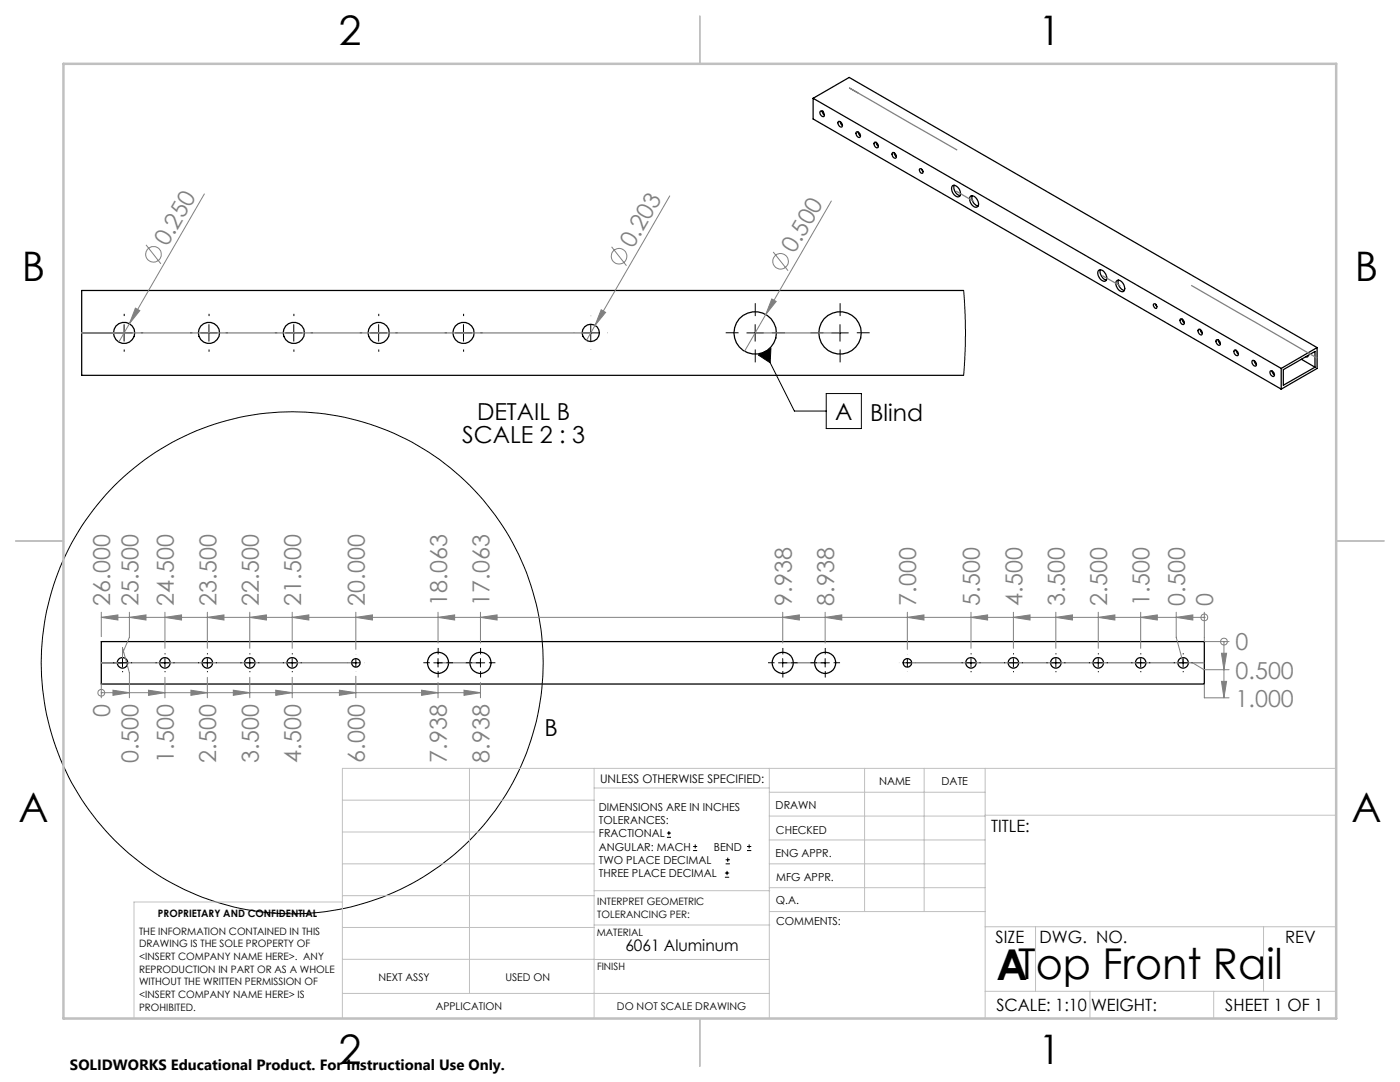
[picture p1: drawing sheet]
<svg xmlns="http://www.w3.org/2000/svg" width="279mm" height="216mm" viewBox="0 0 279 216" stroke-linecap="round" stroke-linejoin="round" font-family="sans-serif">
<g fill="none" stroke="#000" stroke-width=".25">
<path d="M162.3 19.6v4.1l93.4 53.9M162.3 19.6l93.4 53.9M162.3 19.6l7.2-4.1 93.4 53.9M163.7 22.2a.66 .66 0 0 1 .7 .3 .66 .66 0 0 1-.1 .8 .76 .76 0 0 1-.6-1.1zM164.1 22.2h.1M164.1 22.2l.4 .8M167.3 24.2a.67 .67 0 0 1 .7 .4 .67 .67 0 0 1-.1 .8 .81 .81 0 0 1-.6-1.2zM167.7 24.3l.4 .7M170.9 26.3a.66 .66 0 0 1 .7 .4 .66 .66 0 0 1-.1 .7 .81 .81 0 0 1-.6-1.1zM171.3 26.4l.1 .4 .3 .3M174.5 28.4a.71 .71 0 0 1 .7 1.1 .71 .71 0 0 1-.7-1.1zM174.9 28.4v.3l.4 .5"/>
<path d="M178.1 30.5a.66 .66 0 0 1 .7 .3 .66 .66 0 0 1-.1 .8 .77 .77 0 0 1-.6-1.1zM178.4 30.5l.1 .3 .4 .5M183.6 33.7a.62 .62 0 0 1 .5 .9 .62 .62 0 0 1-.5-.9zM183.9 33.8l.3 .4M190.1 37a1.49 1.49 0 0 1 1.6 1.9l-.1 .2a.97 .97 0 0 1-1.5-.7l-.2-.8zM190.4 37a1.68 1.68 0 0 0 1.2 2M193.7 39.1a1.45 1.45 0 0 1 1.4 2.2 1.45 1.45 0 0 1-1.6-1.9zM194 39.1a1.68 1.68 0 0 0 1.2 2M192.3 58h-176v16.9h176M219.2 54a.97 .97 0 0 1 1.5 .7l.1 .3a.66 .66 0 0 1 0 .9 .66 .66 0 0 1-.9 .1 1.71 1.71 0 0 1-.7-2zM219.6 53.8a1.77 1.77 0 0 0 1.2 2.1M222.8 56.1l.1-.1a1.45 1.45 0 0 1 1.5 1.8 .62 .62 0 0 1-.5 .5 .62 .62 0 0 1-.6-.4l-.5-.8-.1-.5z"/>
<path d="M223.2 55.9a1.7 1.7 0 0 0 1.2 2.1M230.2 60.7a.5 .5 0 0 1 .6 .2 .5 .5 0 0 1-.1 .7l-.5-.6zM230.6 60.7l.3 .5M235.6 63.6a.69 .69 0 0 1 .6 .4 .69 .69 0 0 1-.1 .8 .81 .81 0 0 1-.5-1.2zM235.9 63.7l.2 .5 .3 .3M239.2 65.7a.68 .68 0 0 1 .6 .4 .68 .68 0 0 1-.1 .8 .81 .81 0 0 1-.5-1.2zM239.5 65.7l.5 .8M242.8 67.8a.66 .66 0 0 1 .6 .4 .66 .66 0 0 1-.1 .7 .77 .77 0 0 1-.5-1.1zM243.1 67.8l.1 .3 .4 .5M246.3 69.9a.65 .65 0 0 1 .7 .3 .65 .65 0 0 1-.1 .8 .77 .77 0 0 1-.6-1.1zM246.7 69.9l.5 .8M249.9 71.9a.67 .67 0 0 1 .7 .4 .67 .67 0 0 1-.1 .8 .81 .81 0 0 1-.6-1.2z"/>
<path d="M250.3 72l.5 .7M253.5 74a.66 .66 0 0 1 .7 .4 .66 .66 0 0 1-.1 .7 .81 .81 0 0 1-.6-1.1zM253.9 74v.3l.5 .5M255.7 73.5v4.1M256.1 73.8l6.3-3.7v3.2l-6.3 3.6zM259.7 71.7l2.7 1.6M261.1 70.9l-.1 .3h-.4M262.9 69.4l-7.2 4.1M262.9 69.4v4.1l-7.2 4.1M20.2 128h220.1v8.5h-220.1z"/>
<circle cx="24.8" cy="66.4" r="2.12"/>
<circle cx="41.7" cy="66.4" r="2.11"/>
<circle cx="58.6" cy="66.4" r="2.11"/>
<circle cx="75.6" cy="66.4" r="2.11"/>
<circle cx="92.5" cy="66.4" r="2.11"/>
<circle cx="117.9" cy="66.4" r="1.71"/>
<circle cx="150.7" cy="66.4" r="4.2"/>
<circle cx="167.7" cy="66.4" r="4.2"/>
<circle cx="24.4" cy="132.3" r="1.06"/>
<circle cx="32.9" cy="132.3" r="1.06"/>
<circle cx="41.4" cy="132.3" r="1.06"/>
<circle cx="49.8" cy="132.3" r="1.06"/>
<circle cx="58.3" cy="132.3" r="1.06"/>
<circle cx="71" cy="132.3" r=".84"/>
<circle cx="87.4" cy="132.3" r="2.11"/>
<circle cx="95.9" cy="132.3" r="2.11"/>
<circle cx="156.2" cy="132.3" r="2.11"/>
<circle cx="164.7" cy="132.3" r="2.11"/>
<circle cx="181.1" cy="132.3" r=".84"/>
<circle cx="193.8" cy="132.3" r="1.06"/>
<circle cx="202.2" cy="132.3" r="1.06"/>
<circle cx="210.7" cy="132.3" r="1.06"/>
<circle cx="219.2" cy="132.3" r="1.06"/>
<circle cx="227.6" cy="132.3" r="1.06"/>
<circle cx="236.1" cy="132.3" r="1.06"/>
</g>
<g fill="none" stroke="#000" stroke-width=".2">
<path d="M192.3 58l.4 7.8-.1 4.4-.3 4.7M23.1 66.4h3.3M24.8 64.8v3.3M40 66.4h3.4M41.7 64.8v3.3M57 66.4h3.3M58.6 64.8v3.3M73.9 66.4h3.3M75.6 64.8v3.3M90.8 66.4h3.4M92.5 64.8v3.3M116.2 66.4h3.4"/>
<path d="M117.9 64.8v3.3M149 66.4h3.4M150.7 64.8v3.3M151.3 70.8l2.5-1.2-.1 2.8zM152.6 70.2l5.9 11.8h6.4M164.9 78.5h7v7h-7zM166 66.4h3.3M167.6 64.8v3.3M23.6 132.3h1.7M24.4 131.4v1.7M32.1 132.3h1.7M32.9 131.4v1.7"/>
<path d="M40.5 132.3h1.7M41.4 131.4v1.7M49 132.3h1.7M49.8 131.4v1.7M57.5 132.3h1.7M58.3 131.4v1.7M70.2 132.3h1.7M71 131.4v1.7M86.6 132.3h1.7M87.4 131.4v1.7M95 132.3h1.7M95.9 131.4v1.7"/>
<path d="M155.4 132.3h1.7M156.2 131.4v1.7M163.8 132.3h1.7M164.7 131.4v1.7M180.2 132.3h1.7M181.1 131.4v1.7M192.9 132.3h1.7M193.8 131.4v1.7M201.4 132.3h1.7M202.2 131.4v1.7M209.9 132.3h1.7M210.7 131.4v1.7"/>
<path d="M218.3 132.3h1.7M219.2 131.4v1.7M226.8 132.3h1.7M227.6 131.4v1.7M235.3 132.3h1.7M236.1 131.4v1.7M133.1 167.1h.8M133.1 166.2h.8M133.5 165.8v.9M138.3 169.7h.8M138.3 168.9h.8M138.7 168.5v.8"/>
<path d="M144.7 175h.8M144.7 174.2h.8M144.8 172.4h.9M144.8 171.6h.9M145.1 173.8v.8M145.2 171.1v.9M149.1 169.7h.8M149.1 168.9h.8M149.5 168.5v.8"/>
<circle cx="58.3" cy="132.3" r="50.1"/>
</g>
<g fill="none" stroke="#808080" stroke-width=".2">
<path d="M40.8 38.7l-17.1 29.6M133.7 39.1l-15 25.8M29.1 48.9l3 3.7M122.1 49.2l2.9 3.8M154 59.7l.9 .4-2.1 2.7zM154.3 50.3l3 3.7M165.9 40.1l-17.3 30M27 61.5l.9 .5-2.1 2.6zM118.7 64.9l-1.6 3M120 61.8l.9 .5-2.2 2.6zM20.2 123.2l3.3-.5v1zM20.2 138.2h.1"/>
<path d="M20.2 136.5h.1M20.2 123.2h220.1M20.2 122.2v4.8M20.2 136.5v2.7M20.2 138.2h75.7M22.5 137.7l3.3 .5-3.3 .5zM24.4 133.1v-3.8l1.4 4.9v5M25.8 123.2l3.3-.5v1zM25.8 122.2v5l-1.4 3.2M29.6 137.7l3.3 .5-3.3 .5zM32.9 123.2l3.3-.5v1zM32.9 122.2v7.2"/>
<path d="M32.9 135.1v4.1M38.1 137.7l3.3 .5-3.3 .5zM41.4 123.2l3.3-.5v1zM41.4 122.2v7.2M41.4 135.1v4.1M46.6 137.7l3.2 .5-3.2 .5zM49.8 123.2l3.4-.5v1zM49.8 122.2v7.2M49.8 135.1v4.1M55 137.7l3.3 .5-3.3 .5zM58.3 123.2l3.3-.5v1zM58.3 122.2v7.2"/>
<path d="M58.3 135.1v4.1M67.7 137.7l3.3 .5-3.3 .5zM71 122.2v7.4M71 134.9v4.3M71 123.2l3.3-.5v1zM84.1 137.7l3.3 .5-3.3 .5zM87.4 122.2v6.1M87.4 136.2v3M87.4 123.2l3.3-.5v1zM92.6 137.7l3.3 .5-3.3 .5zM95.9 122.2v6.1M95.9 136.2v3"/>
<path d="M95.9 123.2l3.3-.5v1zM156.2 122.2v6.1M156.2 123.2l3.3-.5v1zM164.7 122.2v6.1M164.7 123.2l3.3-.5v1zM181.1 122.2v7.4M181.1 123.2l3.3-.5v1zM193.8 122.2v7.2M193.8 123.2l3.3-.5v1zM202.2 122.2v7.2M202.2 123.2l3.4-.5v1zM210.7 122.2v7.2"/>
<path d="M210.7 123.2l3.3-.5v1zM219.2 122.2v7.2M219.2 123.2l3.3-.5v1zM227.6 122.2v7.2M227.6 123.2l3.4-.5v1zM234.7 122.2v5l1.4 5v-.8M234.7 123.2l3.4-.5v1zM238 132.3l2.3 1.3h5M240.3 123.2h.1M240.3 128h5M240.3 136.5v2.7h5M240.3 122.2v5.8"/>
<path d="M240.3 128h.1M243.8 130.4h1l-.5 3.2zM243.8 136h1l-.5 3.2zM244.3 128v11.2M244.3 128h.1"/>
<circle cx="30.6" cy="50.7" r="1.55"/>
<circle cx="123.5" cy="51.1" r="1.55"/>
<circle cx="155.8" cy="52.1" r="1.56"/>
<circle cx="20.2" cy="138.2" r=".67"/>
<circle cx="240.4" cy="123.2" r=".67"/>
<circle cx="244.3" cy="128" r=".68"/>
</g>
<g fill="none" stroke="#000" stroke-width=".2" stroke-dasharray="15.2 1.3 1.3 1.3" stroke-linecap="butt">
<path d="M21.5 66.4h-.5M24.8 63.1v-.5M24.8 69.7v.5M28.1 66.4h.5M38.4 66.4h-.5M41.7 63.1v-.5M41.7 69.7v.5M45.1 66.4h.4M55.3 66.4h-.4M58.7 63.1v-.5M58.7 69.7v.5M62 66.4h.4"/>
<path d="M72.3 66.4h-.5M75.6 63.1v-.5M75.6 69.7v.5M78.9 66.4h.5M89.2 66.4h-.5M92.5 63.1v-.5M92.5 69.7v.5M95.9 66.4h.4M114.6 66.4h-.1M117.9 63.1v-.1M117.9 69.7v.1M147.4 66.4h-2.6"/>
<path d="M150.7 63.1v-2.6M150.7 69.7v2.6M154.1 66.4h2.5M164.3 66.4h-2.5M167.7 63.1v-2.6M167.7 69.7v2.6M171 66.4h2.6M22.8 132.2h-.2M24.5 130.6v-.3M24.5 133.9v.2M26.1 132.2h.3M31.3 132.2h-.3"/>
<path d="M32.9 130.6v-.3M32.9 133.9v.2M34.6 132.2h.2M39.7 132.2h-.2M41.4 130.6v-.3M41.4 133.9v.2M43.1 132.2h.2M48.2 132.2h-.2M49.9 130.6v-.3M49.9 133.9v.2M51.5 132.2h.3M56.7 132.2h-.3"/>
<path d="M58.3 130.6v-.3M58.3 133.9v.2M60 132.2h.2M69.4 132.2h-.1M71 130.6v-.1M85.8 132.2h-1.3M87.4 130.6v-1.3M87.4 133.9v1.3M89.1 132.2h1.3M94.2 132.2h-1.2M95.9 130.6v-1.3M95.9 133.9v1.3"/>
<path d="M97.6 132.2h1.3M154.6 132.2h-1.3M156.2 130.6v-1.3M156.2 133.9v1.3M157.9 132.2h1.3M163 132.2h-1.3M164.7 130.6v-1.3M164.7 133.9v1.3M166.4 132.2h1.2M181.1 130.6v-.1M192.1 132.2h-.2M193.8 130.6v-.3"/>
<path d="M193.8 133.9v.2M195.5 132.2h.2M200.6 132.2h-.2M202.3 130.6v-.3M202.3 133.9v.2M203.9 132.2h.3M209.1 132.2h-.3M210.7 130.6v-.3M210.7 133.9v.2M212.4 132.2h.2M217.5 132.2h-.2M219.2 130.6v-.3"/>
<path d="M219.2 133.9v.2M220.9 132.2h.2M226 132.2h-.2M227.7 130.6v-.3M227.7 133.9v.2M229.3 132.2h.3M234.5 132.2h-.3M236.1 130.6v-.3M236.1 133.9v.2M237.8 132.2h.2"/>
</g>
<path d="M171.3 18.6l-1.8-1.1 21.5 12.5M190.8 38.1l3.6 2.1M220 55l3.6 2M237.7 56.9l25.2 14.5M16.3 66.4h101.6M150.7 66.4h16.9M20.2 132.3h50.8M87.4 132.3h8.5M156.2 132.3h8.5M181.1 132.3h59.2" fill="none" stroke="#808080" stroke-width=".25"/>
<g fill="none" stroke="#c0c0c0" stroke-width=".2">
<path d="M68.3 159.7h50.3M93.7 153.3v44.9M118.6 153.3v49.9M118.6 157.2h34.9M153.5 153.3v49.9M153.5 158.1h43.1M172.5 153.3v28.6M184.4 153.3v28.6M196.6 153.3v49.9M266.7 153.3h-198.4v49.9M68.3 178.7h50.3M68.3 172.4h50.3"/>
<path d="M68.3 166h50.3M68.3 180h-41.6v23.2M118.6 177.7h35M153.5 167.6h43.1M153.5 162.8h43.1M153.5 172.4h43.1M153.5 177.1h43.1M196.6 162.7h70.1M68.3 198.2h85.2M68.3 191.4l85.2 .1M68.3 185.1h50.3M118.6 184.6h35"/>
<path d="M153.6 181.9h43M196.6 197.8h70.1M196.6 184.9h70.1M206.7 184.9v12.9M217.5 197.8v5.4M242.2 197.8v5.4M252.2 184.9v12.9"/>
</g>
<path d="M139.7 3.2v9.5M3.1 107.9h9.6M266.7 107.9h9.5M139.7 203.2v9.6" fill="none" stroke="#c0c0c0" stroke-width=".25"/>
<path d="M12.7 12.7h254v190.5h-254z" fill="none" stroke="#c0c0c0" stroke-width=".5"/>
<path d="M151.3 70.8l2.5-1.2-.1 2.8z" fill="#000"/>
<g fill="#808080">
<path d="M154 59.7l.9 .4-2.1 2.7z"/>
<path d="M27 61.5l.9 .5-2.1 2.6z"/>
<path d="M120 61.8l.9 .5-2.2 2.6z"/>
<path d="M243.8 130.4h1l-.5 3.2zM243.8 136h1l-.5 3.2z"/>
<path d="M234.7 123.2l3.4-.5v1zM227.6 123.2l3.4-.5v1zM219.2 123.2l3.3-.5v1zM210.7 123.2l3.3-.5v1zM202.2 123.2l3.4-.5v1zM193.8 123.2l3.3-.5v1zM181.1 123.2l3.3-.5v1zM164.7 123.2l3.3-.5v1zM156.2 123.2l3.3-.5v1zM95.9 123.2l3.3-.5v1zM87.4 123.2l3.3-.5v1zM71 123.2l3.3-.5v1zM58.3 123.2l3.3-.5v1zM49.8 123.2l3.4-.5v1zM41.4 123.2l3.3-.5v1zM32.9 123.2l3.3-.5v1zM25.8 123.2l3.3-.5v1zM20.2 123.2l3.3-.5v1zM22.5 137.7l3.3 .5-3.3 .5zM29.6 137.7l3.3 .5-3.3 .5zM38.1 137.7l3.3 .5-3.3 .5zM46.6 137.7l3.2 .5-3.2 .5zM55 137.7l3.3 .5-3.3 .5zM67.7 137.7l3.3 .5-3.3 .5zM84.1 137.7l3.3 .5-3.3 .5zM92.6 137.7l3.3 .5-3.3 .5z"/>
</g>
<text font-size="8.5" x="198.9" y="195.5">ATop Front Rail</text>
<g font-size="8.1">
<text x="67.6" y="8.9">2</text>
<text x="207.3" y="8.9">1</text>
<text x="4.4" y="56.2">B</text>
<text x="270.4" y="56.2">B</text>
<text x="3.7" y="164.1">A</text>
<text x="269.7" y="164.1">A</text>
<text x="67.6" y="212.4">2</text>
<text x="207.3" y="212.4">1</text>
</g>
<g font-size="4.7" fill="#808080">
<text x="33.4" y="49.4" transform="rotate(-60 33.4 49.4)">0.250</text>
<text x="126.3" y="49.7" transform="rotate(-60 126.3 49.7)">0.203</text>
<text x="158.6" y="50.8" transform="rotate(-60 158.6 50.8)">0.500</text>
<text x="22" y="120.9" transform="rotate(-90 22 120.9)">26.000</text>
<text x="27.6" y="120.9" transform="rotate(-90 27.6 120.9)">25.500</text>
<text x="34.7" y="120.9" transform="rotate(-90 34.7 120.9)">24.500</text>
<text x="43.2" y="120.9" transform="rotate(-90 43.2 120.9)">23.500</text>
<text x="51.6" y="120.9" transform="rotate(-90 51.6 120.9)">22.500</text>
<text x="60.1" y="120.9" transform="rotate(-90 60.1 120.9)">21.500</text>
<text x="72.8" y="120.9" transform="rotate(-90 72.8 120.9)">20.000</text>
<text x="89.2" y="120.9" transform="rotate(-90 89.2 120.9)">18.063</text>
<text x="97.7" y="120.9" transform="rotate(-90 97.7 120.9)">17.063</text>
<text x="158" y="120.9" transform="rotate(-90 158 120.9)">9.938</text>
<text x="166.5" y="120.9" transform="rotate(-90 166.5 120.9)">8.938</text>
<text x="182.9" y="120.9" transform="rotate(-90 182.9 120.9)">7.000</text>
<text x="195.6" y="120.9" transform="rotate(-90 195.6 120.9)">5.500</text>
<text x="204" y="120.9" transform="rotate(-90 204 120.9)">4.500</text>
<text x="212.5" y="120.9" transform="rotate(-90 212.5 120.9)">3.500</text>
<text x="221" y="120.9" transform="rotate(-90 221 120.9)">2.500</text>
<text x="229.4" y="120.9" transform="rotate(-90 229.4 120.9)">1.500</text>
<text x="236.5" y="120.9" transform="rotate(-90 236.5 120.9)">0.500</text>
<text x="242.1" y="120.9" transform="rotate(-90 242.1 120.9)">0</text>
<text x="246.6" y="129.8">0</text>
<text x="246.6" y="135.4">0.500</text>
<text x="22" y="143.1" transform="rotate(-90 22 143.1)">0</text>
<text x="246.6" y="141">1.000</text>
<text x="27.6" y="152.2" transform="rotate(-90 27.6 152.2)">0.500</text>
<text x="34.7" y="152.2" transform="rotate(-90 34.7 152.2)">1.500</text>
<text x="43.2" y="152.2" transform="rotate(-90 43.2 152.2)">2.500</text>
<text x="51.6" y="152.2" transform="rotate(-90 51.6 152.2)">3.500</text>
<text x="60.1" y="152.2" transform="rotate(-90 60.1 152.2)">4.500</text>
<text x="72.8" y="152.2" transform="rotate(-90 72.8 152.2)">6.000</text>
<text x="89.2" y="152.2" transform="rotate(-90 89.2 152.2)">7.938</text>
<text x="97.7" y="152.2" transform="rotate(-90 97.7 152.2)">8.938</text>
</g>
<g font-size="4.7">
<text x="95.2" y="83.9">DETAIL B</text>
<text x="166.7" y="83.8">A</text>
<text x="173.7" y="83.9">Blind</text>
<text x="92.2" y="88.4">SCALE 2 : 3</text>
<text x="108.7" y="146.8">B</text>
</g>
<g font-size="3.4">
<text x="197.8" y="166">TITLE:</text>
<text x="198.7" y="188.1">SIZE</text>
<text x="207.5" y="188.1">DWG. NO.</text>
<text x="256.5" y="188.2">REV</text>
<text x="198.8" y="201.7">SCALE: 1:10</text>
<text x="217.7" y="201.8">WEIGHT:</text>
<text x="244.5" y="201.7">SHEET 1 OF 1</text>
</g>
<text font-size="3.2" x="124.8" y="189.8">6061 Aluminum</text>
<text font-size="3" x="14" y="213.5">SOLIDWORKS Educational Product. For Instructional Use Only.</text>
<text font-size="2.4" x="119.8" y="156.2">UNLESS OTHERWISE SPECIFIED:</text>
<g font-size="2.2">
<text x="119.5" y="161.8">DIMENSIONS ARE IN INCHES</text>
<text x="154.8" y="161.4">DRAWN</text>
<text x="175.4" y="156.6">NAME</text>
<text x="187.9" y="156.7">DATE</text>
<text x="119.5" y="164.4">TOLERANCES:</text>
<text x="119.5" y="167.1">FRACTIONAL</text>
<text x="154.9" y="166.3">CHECKED</text>
<text x="119.5" y="169.7">ANGULAR: MACH</text>
<text x="119.5" y="172.4">TWO PLACE DECIMAL</text>
<text x="142.5" y="169.7">BEND</text>
<text x="154.8" y="171">ENG APPR.</text>
<text x="119.5" y="175">THREE PLACE DECIMAL</text>
<text x="154.9" y="175.7">MFG APPR.</text>
<text x="154.9" y="180.4">Q.A.</text>
<text x="154.9" y="184.6">COMMENTS:</text>
</g>
<g font-size="2.1">
<text x="75.5" y="195.7">NEXT ASSY</text>
<text x="100.9" y="195.7">USED ON</text>
<text x="86.9" y="201.5">APPLICATION</text>
<text x="123.1" y="201.6">DO NOT SCALE DRAWING</text>
</g>
<g font-size="2">
<text x="31.5" y="182.9">PROPRIETARY AND CONFIDENTIAL</text>
<text x="119.2" y="180.6">INTERPRET GEOMETRIC</text>
<text x="119.2" y="183.1">TOLERANCING PER:</text>
<text x="27.8" y="186.5">THE INFORMATION CONTAINED IN THIS</text>
<text x="27.8" y="189">DRAWING IS THE SOLE PROPERTY OF</text>
<text x="27.8" y="191.6">&lt;INSERT COMPANY NAME HERE&gt;. ANY</text>
<text x="119.1" y="186.7">MATERIAL</text>
<text x="27.8" y="194.1">REPRODUCTION IN PART OR AS A WHOLE</text>
<text x="27.8" y="196.6">WITHOUT THE WRITTEN PERMISSION OF</text>
<text x="119.1" y="193.5">FINISH</text>
<text x="27.8" y="199.1">&lt;INSERT COMPANY NAME HERE&gt; IS</text>
<text x="27.8" y="201.7">PROHIBITED.</text>
</g>
</svg>
